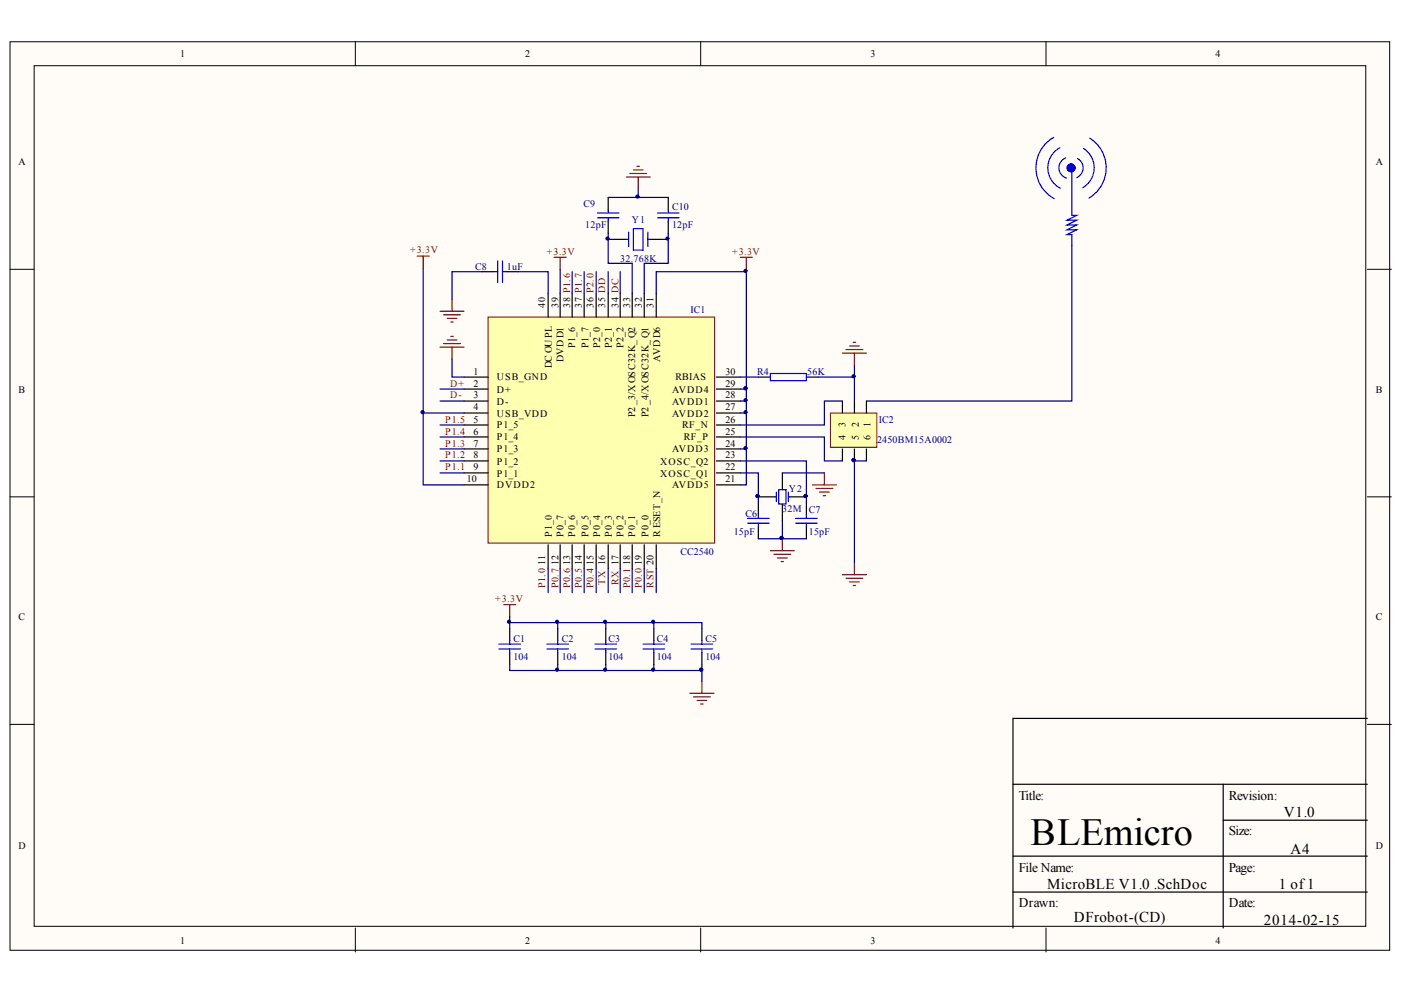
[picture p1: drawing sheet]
<svg xmlns="http://www.w3.org/2000/svg" width="296mm" height="210mm" viewBox="0 0 296 210" stroke-linecap="round" stroke-linejoin="round" font-family="sans-serif">
<g fill="#fffcf8" stroke="#000" stroke-width=".21">
<path d="M2.1 8.8h290.9v191.5h-290.9z"/>
<path d="M7.2 13.8h280.7v181.4h-280.7z"/>
</g>
<path d="M74.9 8.8v5M147.7 8.8v5M220.5 8.8v5M2.1 56.8h5.1M288.3 56.8h5M2.1 104.7h5.1M288.3 104.7h5M2.1 152.7h5.1M288.3 152.7h5M74.9 195.6v5M147.7 195.6v5M220.5 195.6v5" fill="none" stroke="#000" stroke-width=".21"/>
<path d="M288.3 151.4h-74.8v44.2M213.5 165.3h74.8M257.9 165.3v30.3M257.9 172.9h30.4M213.5 180.4h74.8M213.5 188h74.8" fill="none" stroke="#000" stroke-width=".25"/>
<path d="M102.9 66.8h47.7v47.7h-47.7z" fill="#ffffb0" stroke="#800000" stroke-width=".21"/>
<g fill="none" stroke="#000" stroke-width=".25">
<path d="M101.6 57.3h2.6M106.7 57.3h2.5M128.2 41.6v2.5M128.2 46.7v2.5M140.9 41.6v2.5M140.9 46.7v2.5M97.8 79.5h5.1M115.6 61.8v5.1M118.1 61.8v5.1M120.6 61.8v5.1M123.1 61.8v5.1M125.7 61.8v5.1"/>
<path d="M128.2 61.8v5.1M130.7 61.8v5.1M133.3 61.8v5.1M135.8 61.8v5.1M138.3 61.8v5.1M151 79.5h5.1M159.9 79.5h2.5M170 79.5h2.5M97.8 82h5.1M97.8 84.5h5.1M97.8 87h5.1M97.8 89.6h5.1"/>
<path d="M97.8 92.1h5.1M97.8 94.6h5.1M97.8 97.1h5.1M97.8 99.7h5.1M151 82h5.1M151 84.5h5.1M151 87h5.1M151 89.6h5.1M151 92.1h5.1M151 94.6h5.1M151 97.1h5.1M151 99.7h5.1"/>
<path d="M97.8 102.2h5.1M115.6 114.8v5.1M118.1 114.8v5.1M120.6 114.8v5.1M123.1 114.8v5.1M125.7 114.8v5.1M128.2 114.8v5.1M130.7 114.8v5.1M133.3 114.8v5.1M135.8 114.8v5.1M138.3 114.8v5.1M151 102.2h5.1"/>
<path d="M159.9 106v2.5M159.9 111v2.5M170 106v2.5M170 111v2.5"/>
</g>
<g fill="none" stroke="#800000" stroke-width=".25">
<path d="M132 37.3h5.1M132.8 36.6h3.5M133.5 35.8h2.1M134.3 35h.5M134.5 37.3v2.5M88 54h2.5M89.2 54v2.5M156.1 54.2h2.5M157.3 54.2v2.6M92.8 73.2h5M92.8 65.6h5M93.5 72.4h3.6"/>
<path d="M93.5 66.3h3.6M94.3 71.6h2M94.3 67.1h2M95 70.9h.5M95 67.9h.5M95.3 63.1v2.5M95.3 73.2v2.5M177.6 74.4h5.1M178.4 73.7h3.5M179.1 72.9h2M179.9 72.2h.5M180.1 74.4v2.5"/>
<path d="M162.4 116.1h5.1M163.2 116.8h3.5M163.9 117.6h2M164.7 118.3h.5M164.9 113.5v2.6"/>
</g>
<g fill="none" stroke="#00f" stroke-width=".25">
<path d="M104.2 57.3h.7M104.9 55v4.5M105.9 57.3h.8M105.9 55v4.5M125.9 45.9h4.6M125.9 44.9h4.6M128.2 44.1v.8M128.2 45.9v.8M138.6 45.9h4.6M138.6 44.9h4.6M140.9 44.1v.8M140.9 45.9v.8"/>
<path d="M162.4 78.7h7.6v1.5h-7.6zM157.6 110.3h4.5M157.6 109.3h4.5M159.9 108.5v.8M159.9 110.3v.7M167.7 110.3h4.6M167.7 109.3h4.6M170 108.5v.8M170 110.3v.7"/>
</g>
<g fill="#000080" stroke="#000080" stroke-width=".21">
<circle cx="164.8" cy="113.4" r=".33"/>
<circle cx="157.2" cy="94.4" r=".33"/>
<circle cx="157.2" cy="86.9" r=".33"/>
</g>
<g fill="none" stroke="#000080" stroke-width=".25">
<path d="M109.2 57.3h6.4v4.5M128.2 57.3v4.5M128.2 41.6h12.7M130.7 57.3v4.5M156.1 79.5h3.8M92.8 94.6h5M92.8 97.1h5M92.8 82h5M156.1 94.6h1.2M156.1 87h1.2M133.3 119.9v5M135.8 119.9v5"/>
<path d="M138.3 119.9v5"/>
</g>
<path d="M175.1 87h9.7v7.3h-9.7z" fill="#ffffb0" stroke="#800000" stroke-width=".21"/>
<g fill="none" stroke="#000" stroke-width=".25">
<path d="M129.5 50.4h2.5M137.1 50.4h2.5M164.9 99.7v3.5M177.6 84.5v2.5M177.6 94.6v2.5M180.1 84.5v2.5M180.1 94.6v2.5M182.7 84.5v2.5M182.7 94.6v2.5M159.9 104.7h3.5M164.9 106.2v3.6M166.5 104.7h3.5"/>
<path d="M107.4 132.5v2.5M107.4 137.5v2.5M117.6 132.5v2.5M117.6 137.5v2.5M127.7 132.5v2.5M127.7 137.5v2.5M137.8 132.5v2.5M137.8 137.5v2.5M148 132.5v2.5M148 137.5v2.5"/>
</g>
<g fill="#000080" stroke="#000080" stroke-width=".21">
<circle cx="179.9" cy="97" r=".33"/>
<circle cx="157.2" cy="81.8" r=".33"/>
<circle cx="179.9" cy="79.3" r=".33"/>
<circle cx="169.8" cy="104.5" r=".33"/>
<circle cx="159.7" cy="104.5" r=".33"/>
<circle cx="164.8" cy="113.4" r=".33"/>
<circle cx="134.4" cy="41.4" r=".34"/>
<circle cx="157.2" cy="84.3" r=".33"/>
<circle cx="128.1" cy="50.3" r=".33"/>
<circle cx="140.7" cy="50.3" r=".33"/>
<circle cx="89.1" cy="86.9" r=".33"/>
<circle cx="117.4" cy="141.1" r=".33"/>
<circle cx="127.6" cy="141.1" r=".33"/>
<circle cx="137.7" cy="141.1" r=".33"/>
<circle cx="117.4" cy="131" r=".33"/>
<circle cx="127.6" cy="131" r=".33"/>
<circle cx="137.7" cy="131" r=".33"/>
<circle cx="157.2" cy="57.1" r=".33"/>
<circle cx="107.3" cy="131" r=".33"/>
<circle cx="147.8" cy="141.1" r=".33"/>
</g>
<g fill="none" stroke="#000080" stroke-width=".25">
<path d="M134.5 39.8v1.8M89.2 56.5v45.7h8.6M101.6 57.3h-6.3v5.8M118.1 56.8v5M120.6 57.3v4.5M123.1 57.3v4.5M125.7 57.3v4.5M128.2 49.2v6.3h5.1v6.3M128.2 50.4h1.3M139.6 50.4h1.3M140.9 49.2v6.3h-5.1v6.3M157.3 57.3h-19v4.5"/>
<path d="M157.3 56.8v25.2M226 51.7v32.8h-43.3M95.3 75.7v3.8h2.5M172.5 79.5h7.6M180.1 76.9v7.6M89.2 87h8.6M92.8 99.7h5M92.8 84.5h5M92.8 92.1h5M92.8 89.6h5M156.1 92.1h17.7v5h3.8M156.1 97.1h13.9v8.9"/>
<path d="M156.1 99.7h3.8v6.3M156.1 82h1.2v20.2h-1.2M156.1 84.5h1.2M164.9 99.7h8.9M177.6 84.5h-3.8v5.1h-17.7M182.7 97.1h-2.6v21.5M115.6 119.9v5M118.1 119.9v5M120.6 119.9v5M123.1 119.9v5M125.7 119.9v5M128.2 119.9v5"/>
<path d="M130.7 119.9v5M159.9 113.5h10.1M164.9 109.8v3.7M107.4 131.2h40.6v1.3M107.4 129.9v2.6M117.6 131.2v1.3M127.7 131.2v1.3M137.8 131.2v1.3M107.4 140v1.3h40.6v-1.3M117.6 140v1.3M127.7 140v1.3M137.8 140v1.3"/>
<path d="M148 141.3v2.3"/>
</g>
<g fill="none" stroke="#800000" stroke-width=".25">
<path d="M116.8 54.2h2.6M118.1 54.2v2.6M173.8 99.7v2.5M171.3 102.2h5M172 102.9h3.6M172.8 103.7h2M173.5 104.5h.5M180.1 118.6v2.5M106.2 127.4h2.5M107.4 127.4v2.5M177.6 121.1h5.1M178.4 121.9h3.5"/>
<path d="M179.1 122.6h2M179.9 123.4h.5M145.4 146.1h5.1M146.2 146.9h3.5M147 147.6h2M147.7 148.4h.5M148 143.6v2.5"/>
</g>
<path d="M226 35.6v9.8h1l-2.1 1h2.1l-2.1 1h2.1l-2.1 1h2.1l-2.1 1h1.1v2.3M163.4 104.7h.3M163.7 103.7v2M164.2 103.2h1.5v3h-1.5zM166.2 103.7v2M166.2 104.7h.3" fill="none" stroke="#00c" stroke-width=".25"/>
<g fill="none" stroke="#00f" stroke-width=".25">
<path d="M222.1 29a7.4 7.4 0 0 0 .2 12.9M223.4 31.1a4.8 4.8 0 0 0 .1 8.6M224.7 33.3a2.28 2.28 0 0 0-1.5 2.2 2.28 2.28 0 0 0 1.6 2M227.2 33.4a2.26 2.26 0 0 1 1.1 2.1 2.26 2.26 0 0 1-1.3 1.9M228.4 31.3a4.8 4.8 0 0 1-.2 8.3M229.7 29.1a7.4 7.4 0 0 1-.1 12.6M132 50.4h.5M132.5 48.9v3.1M133.5 48.2h2.1v4.5h-2.1zM136.6 48.9v3.1M136.6 50.4h.5M105.2 136.8h4.5"/>
<path d="M105.2 135.8h4.5M107.4 135v.8M107.4 136.8v.7M115.3 136.8h4.6M115.3 135.8h4.6M117.6 135v.8M117.6 136.8v.7M125.4 136.8h4.6M125.4 135.8h4.6M127.7 135v.8M127.7 136.8v.7M135.6 136.8h4.5"/>
<path d="M135.6 135.8h4.5M137.8 135v.8M137.8 136.8v.7M145.7 136.8h4.5M145.7 135.8h4.5M148 135v.8M148 136.8v.7"/>
</g>
<circle cx="225.8" cy="35.4" r=".84" fill="#00f" stroke="#00f" stroke-width=".21"/>
<text font-size="8.1" x="217.2" y="178.1">BLEmicro</text>
<g font-size="3.2">
<text x="270.7" y="172.2">V1.0</text>
<text x="272.1" y="179.9">A4</text>
<text x="220.8" y="187.3">MicroBLE V1.0 .SchDoc</text>
<text x="269.6" y="187.3">1 of1</text>
<text x="226.4" y="194.3">DFrobot-(CD)</text>
<text x="266.5" y="195">2014-02-15</text>
</g>
<g font-size="2.8">
<text x="214.8" y="168.6">Title:</text>
<text x="259.1" y="168.6">Revision:</text>
<text x="259.1" y="176">Size:</text>
<text x="214.8" y="183.8">File Name:</text>
<text x="259.1" y="183.8">Page:</text>
<text x="214.8" y="191.1">Drawn:</text>
<text x="259.1" y="191.1">Date:</text>
</g>
<g font-size="2.1">
<text x="38" y="11.9">1</text>
<text x="110.7" y="11.9">2</text>
<text x="183.5" y="11.9">3</text>
<text x="256.3" y="11.9">4</text>
<text x="3.9" y="34.8">A</text>
<text x="290" y="34.8">A</text>
<text x="115" y="65" transform="rotate(-90 115 65)">40</text>
<text x="117.8" y="65" transform="rotate(-90 117.8 65)">39</text>
<text x="120.2" y="65" transform="rotate(-90 120.2 65)">38 P1.6</text>
<text x="122.7" y="65" transform="rotate(-90 122.7 65)">37 P1.7</text>
<text x="125.1" y="65" transform="rotate(-90 125.1 65)">36 P2.0</text>
<text x="127.6" y="65" transform="rotate(-90 127.6 65)">35 DD</text>
<text x="130.4" y="65" transform="rotate(-90 130.4 65)">34 DC</text>
<text x="132.9" y="65" transform="rotate(-90 132.9 65)">33</text>
<text x="135.3" y="65" transform="rotate(-90 135.3 65)">32</text>
<text x="137.8" y="65" transform="rotate(-90 137.8 65)">31</text>
<text x="116.4" y="77.6" transform="rotate(-90 116.4 77.6)">DCOUPL</text>
<text x="118.8" y="76.2" transform="rotate(-90 118.8 76.2)">DVDD1</text>
<text x="121.3" y="73.4" transform="rotate(-90 121.3 73.4)">P1_6</text>
<text x="124.1" y="73.4" transform="rotate(-90 124.1 73.4)">P1_7</text>
<text x="126.6" y="73.4" transform="rotate(-90 126.6 73.4)">P2_0</text>
<text x="129" y="73.4" transform="rotate(-90 129 73.4)">P2_1</text>
<text x="131.5" y="73.4" transform="rotate(-90 131.5 73.4)">P2_2</text>
<text x="139.2" y="76.2" transform="rotate(-90 139.2 76.2)">AVDD6</text>
<text x="3.9" y="82.9">B</text>
<text x="99.8" y="79">1</text>
<text x="99.8" y="81.5">2</text>
<text x="99.8" y="84">3</text>
<text x="104.8" y="80.1">USB_GND</text>
<text x="104.8" y="82.9">D+</text>
<text x="141.7" y="82.9">AVDD4</text>
<text x="142.4" y="80.1">RBIAS</text>
<text x="152.9" y="84">28</text>
<text x="152.9" y="81.5">29</text>
<text x="152.9" y="79">30</text>
<text x="290" y="82.9">B</text>
<text x="99.8" y="86.4">4</text>
<text x="99.8" y="89.2">5</text>
<text x="104.8" y="85.4">D-</text>
<text x="104.8" y="87.8">USB_VDD</text>
<text x="133.9" y="87.8" transform="rotate(-90 133.9 87.8)">P2_3/XOSC32K_Q2</text>
<text x="136.7" y="87.8" transform="rotate(-90 136.7 87.8)">P2_4/XOSC32K_Q1</text>
<text x="141.7" y="87.8">AVDD2</text>
<text x="141.7" y="85.4">AVDD1</text>
<text x="152.9" y="89.2">26</text>
<text x="152.9" y="86.4">27</text>
<text x="178.2" y="89.9" transform="rotate(-90 178.2 89.9)">3</text>
<text x="181" y="89.9" transform="rotate(-90 181 89.9)">2</text>
<text x="183.5" y="89.9" transform="rotate(-90 183.5 89.9)">1</text>
<text x="99.8" y="91.7">6</text>
<text x="99.8" y="94.2">7</text>
<text x="104.8" y="90.3">P1_5</text>
<text x="104.8" y="92.8">P1_4</text>
<text x="104.8" y="95.2">P1_3</text>
<text x="141.7" y="95.2">AVDD3</text>
<text x="143.8" y="90.3">RF_N</text>
<text x="144.1" y="92.8">RF_P</text>
<text x="152.9" y="94.2">24</text>
<text x="152.9" y="91.7">25</text>
<text x="178.2" y="92.8" transform="rotate(-90 178.2 92.8)">4</text>
<text x="181" y="92.8" transform="rotate(-90 181 92.8)">5</text>
<text x="183.5" y="92.8" transform="rotate(-90 183.5 92.8)">6</text>
<text x="98.4" y="101.5">10</text>
<text x="99.8" y="96.6">8</text>
<text x="99.8" y="99.1">9</text>
<text x="104.8" y="98">P1_2</text>
<text x="104.8" y="100.5">P1_1</text>
<text x="139.2" y="100.5">XOSC_Q1</text>
<text x="139.2" y="98">XOSC_Q2</text>
<text x="152.9" y="101.5">21</text>
<text x="152.9" y="99.1">22</text>
<text x="152.9" y="96.6">23</text>
<text x="104.8" y="102.9">DVDD2</text>
<text x="141.7" y="102.9">AVDD5</text>
<text x="116.4" y="113.1" transform="rotate(-90 116.4 113.1)">P1_0</text>
<text x="118.8" y="113.1" transform="rotate(-90 118.8 113.1)">P0_7</text>
<text x="121.3" y="113.1" transform="rotate(-90 121.3 113.1)">P0_6</text>
<text x="124.1" y="113.1" transform="rotate(-90 124.1 113.1)">P0_5</text>
<text x="126.6" y="113.1" transform="rotate(-90 126.6 113.1)">P0_4</text>
<text x="129" y="113.1" transform="rotate(-90 129 113.1)">P0_3</text>
<text x="131.5" y="113.1" transform="rotate(-90 131.5 113.1)">P0_2</text>
<text x="133.9" y="113.1" transform="rotate(-90 133.9 113.1)">P0_1</text>
<text x="136.7" y="113.1" transform="rotate(-90 136.7 113.1)">P0_0</text>
<text x="139.2" y="113.1" transform="rotate(-90 139.2 113.1)">RESET_N</text>
<text x="115" y="119.1" transform="rotate(-90 115 119.1)">11</text>
<text x="117.8" y="119.1" transform="rotate(-90 117.8 119.1)">12</text>
<text x="120.2" y="119.1" transform="rotate(-90 120.2 119.1)">13</text>
<text x="122.7" y="119.1" transform="rotate(-90 122.7 119.1)">14</text>
<text x="125.1" y="119.1" transform="rotate(-90 125.1 119.1)">15</text>
<text x="132.9" y="119.1" transform="rotate(-90 132.9 119.1)">18</text>
<text x="135.3" y="119.1" transform="rotate(-90 135.3 119.1)">19</text>
<text x="3.9" y="130.7">C</text>
<text x="290" y="130.7">C</text>
<text x="3.9" y="178.8">D</text>
<text x="290" y="178.8">D</text>
<text x="38" y="198.9">1</text>
<text x="110.7" y="198.9">2</text>
<text x="183.5" y="198.9">3</text>
<text x="256.3" y="198.9">4</text>
</g>
<g font-size="2.1" fill="#000080">
<text x="123" y="43.6">C9</text>
<text x="133.2" y="47.1">Y1</text>
<text x="141.7" y="44.3">C10</text>
<text x="123.4" y="48.1">12pF</text>
<text x="141.7" y="48.1">12pF</text>
<text x="100.2" y="56.9">C8</text>
<text x="106.9" y="56.9">1uF</text>
<text x="130.8" y="55.2">32.768K</text>
<text x="145.5" y="66">IC1</text>
<text x="159.6" y="79">R4</text>
<text x="170.1" y="79">56K</text>
<text x="185.3" y="89.2">IC2</text>
<text x="184.9" y="93.5">2450BM15A0002</text>
<text x="164.9" y="107.9">32M</text>
<text x="166.3" y="103.6">Y2</text>
<text x="154.7" y="112.8">15pF</text>
<text x="157.1" y="108.9">C6</text>
<text x="170.5" y="108.2">C7</text>
<text x="170.5" y="112.8">15pF</text>
<text x="143.4" y="117">CC2540</text>
<text x="108.3" y="135.3">C1</text>
<text x="118.5" y="135.3">C2</text>
<text x="128.3" y="135.3">C3</text>
<text x="138.5" y="135.3">C4</text>
<text x="148.7" y="135.3">C5</text>
<text x="108.3" y="139.1">104</text>
<text x="118.5" y="139.1">104</text>
<text x="128.3" y="139.1">104</text>
<text x="138.5" y="139.1">104</text>
<text x="148.7" y="139.1">104</text>
</g>
<g font-size="2.1" fill="#800000">
<text x="86.5" y="53.4">+3.3V</text>
<text x="115.3" y="53.8">+3.3V</text>
<text x="154.3" y="53.8">+3.3V</text>
<text x="94.9" y="81.5">D+</text>
<text x="94.9" y="84">D-</text>
<text x="93.9" y="89.2">P1.5</text>
<text x="93.9" y="94.2">P1.3</text>
<text x="93.9" y="91.7">P1.4</text>
<text x="93.9" y="99.1">P1.1</text>
<text x="93.9" y="96.6">P1.2</text>
<text x="115" y="124" transform="rotate(-90 115 124)">P1.0</text>
<text x="117.8" y="124" transform="rotate(-90 117.8 124)">P0.7</text>
<text x="120.2" y="124" transform="rotate(-90 120.2 124)">P0.6</text>
<text x="122.7" y="124" transform="rotate(-90 122.7 124)">P0.5</text>
<text x="125.1" y="124" transform="rotate(-90 125.1 124)">P0.4</text>
<text x="127.6" y="123.3" transform="rotate(-90 127.6 123.3)">TX 16</text>
<text x="130.4" y="123.3" transform="rotate(-90 130.4 123.3)">RX 17</text>
<text x="132.9" y="124" transform="rotate(-90 132.9 124)">P0.1</text>
<text x="135.3" y="124" transform="rotate(-90 135.3 124)">P0.0</text>
<text x="137.8" y="124" transform="rotate(-90 137.8 124)">RST 20</text>
<text x="104.4" y="126.8">+3.3V</text>
</g>
</svg>
